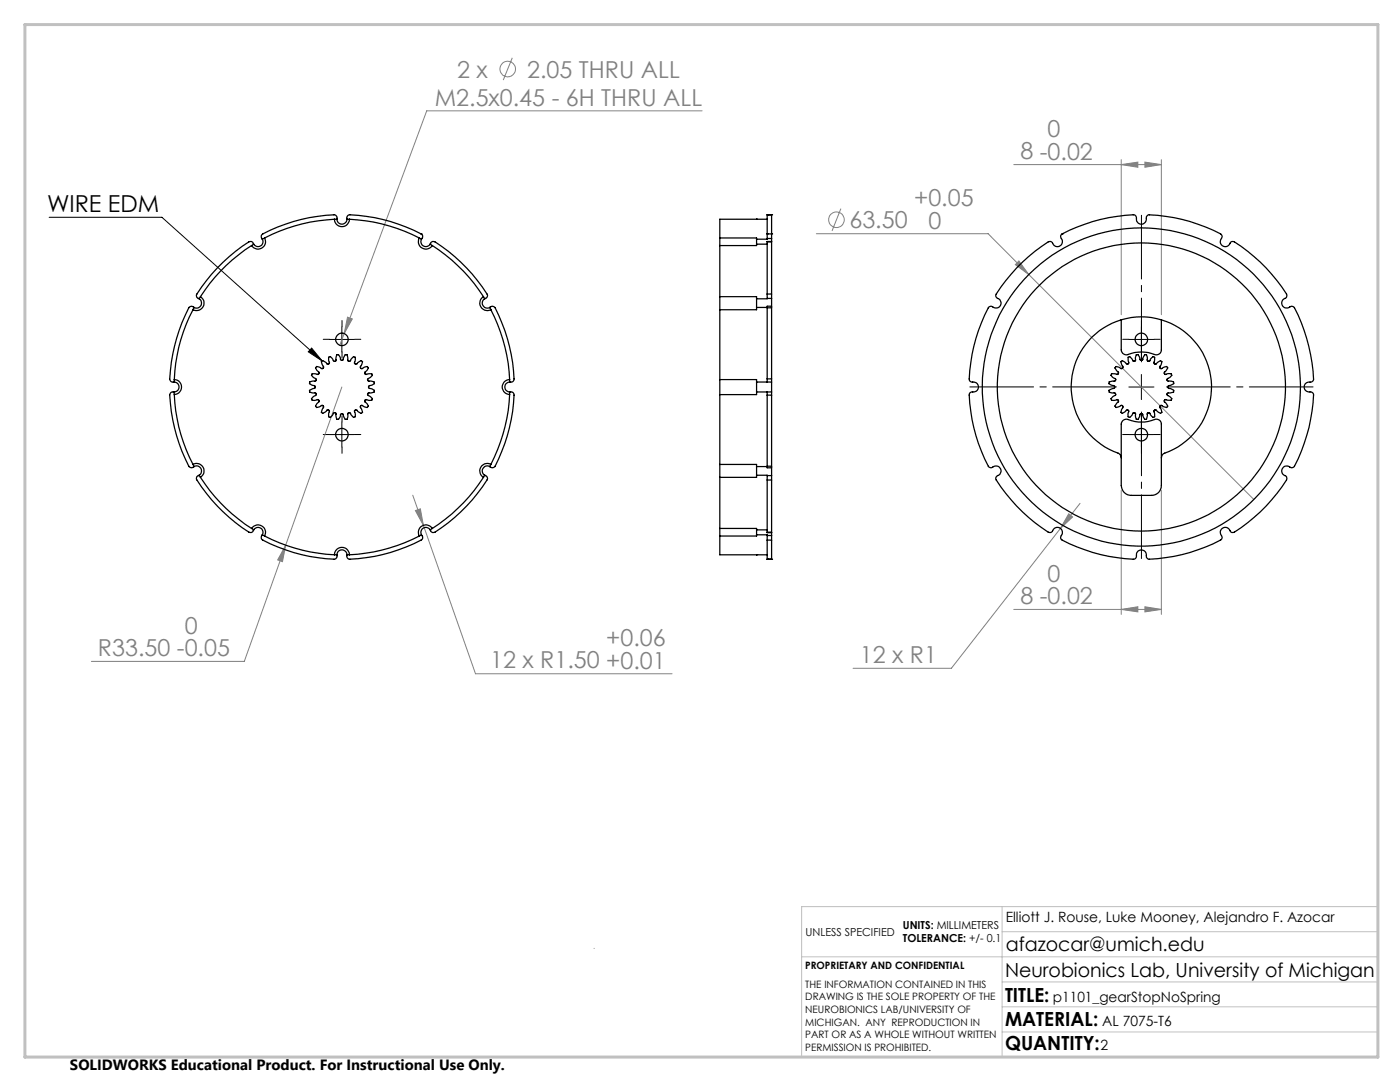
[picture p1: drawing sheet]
<svg xmlns="http://www.w3.org/2000/svg" width="279mm" height="216mm" viewBox="0 0 279 216" stroke-linecap="round" stroke-linejoin="round" font-family="sans-serif">
<g fill="none" stroke="#808080" stroke-width=".2">
<path d="M102.2 11.5l-1.8 4.5M140.1 22.1h-54.9l-16.5 44.5M202.3 32.8h29.5M223.8 32.8l3.3-.5v1.1zM223.8 31.9v30.9M228.5 32.3l3.3 .5-3.3 .6zM231.8 31.9v30.9M162.9 46.6h34.3l8.1 8.2M167.8 41.6l-1.7 4.5M203.3 52.1l2 2.7-2.7-2zM205.3 54.8l44.9 44.9M68.2 77.2l-19.4 54.8h-30.6"/>
<path d="M68.7 66.6l-.9 2.3M69.4 63.3l.9 .3-1.6 3zM82.4 98.8l12.5 35.6h39.2M223.8 97.9v24.7M231.8 97.9v24.7M57 108.8l-.6 3.3-1-.4zM82.9 101.9l1-.4 .6 3.3zM211.6 105.4l-21.7 28h-19.6M213.3 102.5l.8 .7-2.5 2.2zM215.5 100.4l-3.9 5M202.3 121.6h29.5M223.8 121.6l3.3-.5v1z"/>
<path d="M228.5 121.1l3.3 .5-3.3 .5z"/>
<circle cx="101.3" cy="13.8" r="1.56"/>
<circle cx="166.9" cy="43.8" r="1.55"/>
</g>
<path d="M9.8 43.4h22.5l32 28.6M62.2 69.5l2.1 2.5-2.8-1.8zM65.8 67.7h4.9M68.2 65.2v5M225.3 67.7h5M225.3 77.2h5M227.8 65.2v5M227.8 74.7v5M65.8 86.7h4.9M68.2 84.2v5M225.3 86.7h5M227.8 84.2v5" fill="none" stroke="#000" stroke-width=".2"/>
<g fill="none" stroke="#000" stroke-width=".2" stroke-dasharray="15.2 1.3 1.3 1.3">
<path d="M65.8 67.7h-1.3M68.3 65.2v-1.2M68.3 70.2v1.3M70.8 67.7h1.2M225.3 67.7h-1.2M227.8 65.2v-1.2M227.8 70.2v1.3M230.3 67.7h1.3M65.8 86.7h-1.3M68.3 84.2v-1.2M68.3 89.2v1.3M70.8 86.7h1.2"/>
<path d="M225.3 86.7h-1.2M227.8 84.2v-1.2M227.8 89.2v1.3M230.3 86.7h1.3"/>
</g>
<path d="M222.8 77.2h-29.2M227.8 72.2v-29.2M232.8 77.2h29.3M227.8 82.2v29.3" fill="none" stroke="#000" stroke-width=".2" stroke-dasharray="15.2 1.3 1.3 1.3" stroke-dashoffset="2.5"/>
<path d="M118.6 189.2v.1M160 190.9h115M200 185.9h75M200 180.9v30M200 195.9h75M275 180.9h-115v30M200 205.9h75M200 200.9h75" fill="none" stroke="#c0c0c0" stroke-width=".2"/>
<path d="M5 4.9h270v206h-270z" fill="none" stroke="#c0c0c0" stroke-width=".6"/>
<path d="M62.2 69.5l2.1 2.5-2.8-1.8z" fill="#000"/>
<g fill="#808080">
<path d="M69.4 63.3l-.7 3.3 1.6-3zM57 108.8l-1.6 2.9 1 .4zM82.9 101.9l1.6 2.9-.6-3.3zM213.3 102.5l-1.7 2.9 2.5-2.2zM203.3 52.1l-.7 .7 2.7 2z"/>
<path d="M223.8 121.6l3.3-.5v1zM228.5 121.1l3.3 .5-3.3 .5z"/>
<path d="M223.8 32.8l3.3-.5v1.1zM228.5 32.3l3.3 .5-3.3 .6z"/>
</g>
<g fill="none" stroke="#000" stroke-width=".25">
<path d="M39.8 59.6a1 1 0 0 1 .3 1.4 1 1 0 0 1-1.4 .3M40 59.2a1.5 1.5 0 0 1 .5 2 1.5 1.5 0 0 1-2 .6M40 59.2l-.2 .4M50.2 49a33.6 33.6 0 0 0-10.2 10.2M50.6 48.7l-.4 .3M50.6 48.7v-.1a.63 .63 0 0 0-.9-.3 31.3 31.3 0 0 0-10.5 10.7l.1 .3 .5 .3M52.4 47.7a1 1 0 0 1-.4 1.4 1 1 0 0 1-1.4-.4M52.8 47.5a1.51 1.51 0 0 1-.6 2 1.51 1.51 0 0 1-2-.5M52.8 47.5l-.4 .2M66.7 43.7a33.8 33.8 0 0 0-13.9 3.8M66.7 43.7a1.5 1.5 0 0 0 1.5 1.5 1.5 1.5 0 0 0 1.5-1.5M66.7 43.7h.5"/>
<path d="M67.2 43.7a1.01 1.01 0 0 0 1 1 1.01 1.01 0 0 0 1.1-1M67.2 43.7v-.1a.59 .59 0 0 0-.6-.7 32.4 32.4 0 0 0-14.4 3.9l-.1 .5 .3 .4M69.3 43.7h.4M69.3 43.7v-.1a.58 .58 0 0 1 .5-.7 33.7 33.7 0 0 1 14.2 3.8M69.7 43.7a33.8 33.8 0 0 1 14 3.8M83.7 47.5a1.51 1.51 0 0 0 .6 2 1.51 1.51 0 0 0 2-.5M83.7 47.5l.4 .2M84 46.7a.63 .63 0 0 1 .1 1M84 46.7h.1M84.1 47.7a1.01 1.01 0 0 0 .4 1.4 1.01 1.01 0 0 0 1.4-.4M85.9 48.7l.4 .3M85.9 48.7v-.1a.63 .63 0 0 1 .9-.3 31.3 31.3 0 0 1 10.5 10.7l-.2 .4-.4 .2"/>
<path d="M86.3 49a34.7 34.7 0 0 1 10.2 10.2M96.5 59.2a1.5 1.5 0 0 0-.5 2 1.5 1.5 0 0 0 2 .6M96.5 59.2l.2 .4M96.7 59.6a1 1 0 0 0-.3 1.4 1 1 0 0 0 1.4 .3M143.7 59.2v2.6M143.7 59.2h7.3v.4M143.7 49v10.2M143.7 47.5v1.5M143.7 47.5h7.3v.2M151 59.6v1.7M151 48.7v.3h-7.3M151 47.7v1"/>
<path d="M151 43.7h.1M151 48.7h2.1M153.1 59.5l-2.1 .1M153.1 58.7v.8M153.1 48.3v10.4M153.1 47.6v.1h-2.1M153.1 46.7v.9M153.1 43.7h-9.4v3.8M153.1 42.9v3.8M153.1 46.7h.1M153.1 42.9h.1M153.1 42.9h.9"/>
<path d="M153.1 59.5h.9M153.1 58.7h.9M153.1 48.3h.9M153.1 47.6h.9M153.1 46.7h.9M154 59.5v1.6M154 58.7v.8M154 48.3v10.4M154 48.2l-.9 .1M154 48.2v.1M154 47.6v.6M154 46.7v.9"/>
<path d="M154 46.7h.1M154 42.9v3.8M154 42.9h.1M204 52.3a25.7 25.7 0 0 1 5.4-4.1l.5 .1a1.07 1.07 0 0 0 1.6 .8 1.07 1.07 0 0 0 .2-1.8l.1-.5a31.7 31.7 0 0 1 14.6-3.9 1.12 1.12 0 0 1 .4 1.2 1.05 1.05 0 0 0 1.4 .5 1.05 1.05 0 0 0 .6-1.3l.3-.4a31.6 31.6 0 0 1 14.7 3.9l.1 .5a1.06 1.06 0 0 0 .1 1.8 1.06 1.06 0 0 0 1.6-.8l.5-.1a31.3 31.3 0 0 1 10.7 10.7l-.1 .5a1.06 1.06 0 0 0-.8 1.6 1.06 1.06 0 0 0 1.8 .1l.5 .1a32.6 32.6 0 0 1 3.9 14.7l-.4 .3a1.06 1.06 0 0 0-1.4 1 1.06 1.06 0 0 0 1.4 1l.4 .4a31.6 31.6 0 0 1-3.9 14.6l-.5 .1a1.06 1.06 0 0 0-1.7 .2 1.06 1.06 0 0 0 .7 1.5l.1 .5a31.3 31.3 0 0 1-10.7 10.8l-.5-.2a1.06 1.06 0 0 0-1.6-.7 1.06 1.06 0 0 0-.1 1.7l-.1 .5a32 32 0 0 1-14.7 3.9l-.3-.3a1.07 1.07 0 0 0-1-1.5 1.07 1.07 0 0 0-1 1.5l-.4 .3a32.3 32.3 0 0 1-14.6-3.9 1.19 1.19 0 0 1 .2-1.2 1.05 1.05 0 0 0-.9-1.2 1.05 1.05 0 0 0-1.2 .9l-.5 .2a31.1 31.1 0 0 1-10.7-10.9l.1-.3a1.39 1.39 0 0 0 .9-1.5 1.25 1.25 0 0 0-1.9-.3l-.5-.2a32.5 32.5 0 0 1-3.8-14.5l.4-.4a1.05 1.05 0 0 0 1.4-1 1.05 1.05 0 0 0-1.4-1l-.4-.3a32.1 32.1 0 0 1 3.9-14.7 1.08 1.08 0 0 1 1.2 .3 1.03 1.03 0 0 0 1.2-.9 1.03 1.03 0 0 0-.9-1.2l-.2-.4 .1-.3a35.2 35.2 0 0 1 5.2-6.4zM212 46.7h.1M34.7 76.2a.99 .99 0 0 1 1 1 .99 .99 0 0 1-1 1M34.7 78.2l.1 .5M34.7 78.2h-.1a.64 .64 0 0 0-.7 .6 33.3 33.3 0 0 0 4 14.4 .67 .67 0 0 0 .8-.1M34.8 78.7a32.4 32.4 0 0 0 3.7 14M34.8 75.7a1.5 1.5 0 0 1 1.4 1.5 1.5 1.5 0 0 1-1.4 1.5M34.8 75.7l-.1 .5M38.5 61.8a32.3 32.3 0 0 0-3.7 13.9"/>
<path d="M38.7 61.3l-.2 .5M38.7 61.3h-.1a.56 .56 0 0 0-.9 .1 33.3 33.3 0 0 0-3.8 14.5 .61 .61 0 0 0 .8 .3M64.2 72.1l.2-.1 .7 .4 .2 .3 .3-.1 .2-.2-.2-1.1 .3-.1 .4 .3 .3 .5h.4l.1-.7 .1-.5h.1h.3l.2 .4 .2 .6 .4 .1 .5-1.1h.2h.2l.2 1.2h.4l.1-.3 .6-.5 .3 .1-.2 1 .2 .3 .3 .1 .8-.7 .3 .1-.1 .6-.3 .5a.31 .31 0 0 0 .1 .3 .31 .31 0 0 0 .4 0l.9-.4 .2 .3-.2 .5-.5 .4 .1 .3h1.3l.1 .3-.9 .7v.3l.1 .2 1.1 .1 .1 .4-1.1 .4v.4l.7 .2 .4 .4-.1 .2-1.1 .2-.1 .2v.2l.9 .8-.1 .3-1.2-.2-.2 .3 .5 .6 .2 .4-.1 .2-.1 .1-.5-.1-.5-.3a.29 .29 0 0 0-.3 .1 .29 .29 0 0 0 0 .4l.4 .9-.4 .2-.8-.7h-.3l-.2 .3 .2 1-.3 .2-.7-.9-.2-.1-.3 .2-.1 1.1-.4 .1-.4-1-.4-.1-.3 .7-.2 .4h-.3l-.1-.1-.1-.5v-.6l-.2-.1h-.3l-.7 .9-.3-.2 .2-1-.2-.3h-.3l-.4 .4-.5 .3-.2-.1-.1-.1 .2-.5 .3-.6-.2-.3-1.3 .4-.1-.3 .7-.8v-.3l-.2-.2-1.2 .2-.1-.3 .3-.4 .6-.3v-.3l-.1-.2-1.2-.2v-.2v-.1l.4-.3 .7-.1v-.5l-.7-.2-.4-.2v-.2v-.2l1.2-.1 .1-.2v-.3l-.6-.3-.3-.4 .1-.3 1.3 .1 .1-.3-.7-1 .1-.2h.6l.6 .4 .3-.3-.3-.6zM97.8 61.3l.2 .5M97.8 61.3h.1a.6 .6 0 0 1 .9 .1 33.3 33.3 0 0 1 3.8 14.5 .61 .61 0 0 1-.8 .3h-.1M98 61.8a33.7 33.7 0 0 1 3.7 13.9M101.7 75.7a1.5 1.5 0 0 0-1.5 1.5 1.5 1.5 0 0 0 1.5 1.5M101.7 78.7a33.8 33.8 0 0 1-3.7 14M101.7 75.7v.5M101.7 76.2a.99 .99 0 0 0-.9 1 .99 .99 0 0 0 .9 1M101.7 78.2v.5M101.7 78.2h.1a.6 .6 0 0 1 .8 .6 32.7 32.7 0 0 1-4 14.4l-.4 .1-.4-.2"/>
<path d="M143.7 78.7v14M143.7 75.7h7.3v.5M143.7 61.8v13.9M143.7 75.7v3M151 76.2v2M151 78.2v.5h-7.3M151 61.3v.5h-7.3M151 76.2h3M151 78.2h3M151 61.3h2.1M153.1 75.6v.6M153.1 78.2v.6"/>
<path d="M153.1 78.8v14.2M153.1 61.4v14.2M153.1 75.6h.9M153.1 78.8h.9M153.1 61.4h.9M154 75.6v.6M154 78.2v.6M154 78.8v14.2M154 61.4v14.2M154 76.2v2M154 61.1h-.9v.3M154 61.1v.3"/>
<path d="M222.7 73.1l1.1 .5 .2-.1 .1-.3-.4-1 .3-.2 .9 .7 .2-.1 .2-.1-.2-1.2 .3-.1 .8 .9 .4-.1v-.6l.2-.6h.1h.2l.3 .4 .2 .7h.4l.5-1.1h.3l.2 .7-.1 .4 .3 .2 .3-.1 .2-.5 .5-.3 .2 .1-.1 1.1 .1 .2 .3 .1 .9-.7 .3 .2-.2 .5-.3 .5 .2 .4 .8-.4h.5l.1 .2-.7 .9 .1 .3 .3 .1 .3-.1h.7l.2 .3-.4 .4-.6 .3v.3l.1 .2 1.2 .1v.2v.2l-1.1 .4 .1 .5h.4l.6 .4v.3l-1.2 .2-.1 .2v.3l1 .7-.1 .2-1.3-.1-.2 .3 .7 1.1-.2 .2-1.2-.4-.2 .3 .5 1.1-.3 .2-.9-.7h-.3l-.1 .3 .1 1-.2 .2-.6-.5-.2-.5-.4 .2v.6l-.2 .5-.1 .1h-.2l-.3-.4-.2-.7h-.5l-.4 1.1-.3-.1-.2-1.1-.3-.2-.2 .1-.2 .5-.4 .4h-.2l-.2-.2v-.4l.2-.7-.4-.2-1 .7-.2-.2 .4-1.2-.3-.2-1.1 .4-.2-.3 .7-.9a.28 .28 0 0 0-.4-.3l-.5 .1-.5-.1-.1-.2 .9-.8v-.2l-.1-.2-1.1-.2-.1-.3 1.2-.5-.1-.4-1.1-.4 .1-.4 1.1-.1 .1-.2v-.3l-.6-.4-.3-.3 .2-.3h1.2l.1-.3-.7-.9zM223.8 63.8v6a1.02 1.02 0 0 0 1.3 .9 8.4 8.4 0 0 1 5.8 .1l.6-.3 .3-.7v-6M223.8 63.8a13.7 13.7 0 0 1 8 0M223.8 63.8a14 14 0 0 0-10 13.2 14 14 0 0 0 9.6 13.6l.3 .5 .1 .3M231.8 63.8a14 14 0 0 1 10 13.2 14 14 0 0 1-9.6 13.6l-.3 .3-.1 .5M38.5 92.7a1.49 1.49 0 0 1 2 .5 1.49 1.49 0 0 1-.5 2.1M38.5 92.7l.2 .4M38.7 93.1a1 1 0 0 1 1.4 .4 1 1 0 0 1-.3 1.3M39.8 94.8l.2 .5M39.8 94.8l-.1 .1a.54 .54 0 0 0-.4 .9 32.7 32.7 0 0 0 10.6 10.5 .57 .57 0 0 0 .7-.5v-.1M40 95.3a33.6 33.6 0 0 0 10.2 10.1M96.5 95.3a33.6 33.6 0 0 1-10.2 10.1"/>
<path d="M96.7 94.8l-.2 .5M96.7 94.8l.1 .1a.58 .58 0 0 1 .4 .9 32.7 32.7 0 0 1-10.6 10.5 .62 .62 0 0 1-.7-.5v-.1M97.8 93.1a1 1 0 0 0-1.4 .4 1 1 0 0 0 .3 1.3M98 92.7a1.49 1.49 0 0 0-2 .5 1.49 1.49 0 0 0 .5 2.1M98 92.7l-.2 .4M143.7 92.7h7.3v.4M143.7 92.7v2.6M143.7 95.3v10.1M151 94.8l2.1 .1M151 93.1v1.7M151 94.8v.5h-7.3M151 93.1h2.1"/>
<path d="M153.1 93v.3h.9M153.1 94.9v.9M153.1 95.8v10.4M153.1 93h.9M153.1 94.9h.9M153.1 95.8h.9M154 93v.3M154 93.3v1.6M154 94.9v.9M154 95.8v10.4M224 84l.4-.3a1.52 1.52 0 0 1 1.4 .2 7 7 0 0 0 4.8-.3l.5 .1 .4 .3 .3 .6v12.3a1.93 1.93 0 0 1-2 1.9h-4a1.99 1.99 0 0 1-2-1.9v-12.3zM50.2 105.4a1.51 1.51 0 0 1 2-.5 1.51 1.51 0 0 1 .6 2.1"/>
<path d="M50.2 105.4l.4 .3M50.6 105.7a1 1 0 0 1 1.4-.3 1 1 0 0 1 .4 1.3M52.4 106.7l.4 .3M52.4 106.7l-.1 .2a.6 .6 0 0 0 .2 .9 32.8 32.8 0 0 0 14.4 3.7 .68 .68 0 0 0 .3-.8M52.8 107a34.1 34.1 0 0 0 13.9 3.7M66.7 110.7a1.5 1.5 0 0 1 1.5-1.5 1.5 1.5 0 0 1 1.5 1.5M66.7 110.7h.5M67.2 110.7a1.01 1.01 0 0 1 1-1 1.01 1.01 0 0 1 1.1 1M69.3 110.7h.4M83.7 107a34.1 34.1 0 0 1-14 3.7M84.1 106.7l-.4 .3M84.1 106.7l.1 .1a.63 .63 0 0 1-.2 1 32.7 32.7 0 0 1-14.4 3.7l-.3-.2v-.6"/>
<path d="M85.9 105.7a1.01 1.01 0 0 0-1.4-.3 1.01 1.01 0 0 0-.4 1.3M86.3 105.4a1.51 1.51 0 0 0-2-.5 1.51 1.51 0 0 0-.6 2.1M86.3 105.4l-.4 .3M143.7 105.4h7.3v.3M143.7 105.4v1.6M143.7 107v3.7h9.4M151 106.7h2.1v.2M151 105.7v1M151 110.7h.1M151 106.7v.3h-7.3M151 105.7h2.1M153.1 106.2v.1h.9"/>
<path d="M153.1 106.9v.9M153.1 107.8v3.8M153.1 111.6h.1M153.1 111.6h.9M153.1 106.2h.9M153.1 106.9h.9M153.1 107.8h.9M154 106.2v.1M154 106.3v.6M154 106.9v.9M154 107.8v3.8M154 111.6h.1"/>
<circle cx="68.2" cy="67.7" r="1.24"/>
<circle cx="227.8" cy="77.2" r="31.7"/>
<circle cx="227.8" cy="67.7" r="1.25"/>
<circle cx="227.8" cy="77.2" r="28.7"/>
<circle cx="68.2" cy="86.7" r="1.24"/>
<circle cx="227.8" cy="86.7" r="1.25"/>
</g>
<g font-size="4.7" fill="#808080">
<text x="91.2" y="15.5">2 x</text>
<text x="105.2" y="15.5">2.05 THRU ALL</text>
<text x="86.8" y="21.1">M2.5x0.45 - 6H THRU ALL</text>
<text x="209.1" y="27.3">0</text>
<text x="203.6" y="31.8">8 -0.02</text>
<text x="182.4" y="41.1">+0.05</text>
<text x="169.5" y="45.5">63.50</text>
<text x="185.3" y="45.6">0</text>
<text x="209.1" y="116">0</text>
<text x="203.6" y="120.5">8 -0.02</text>
<text x="19.5" y="130.9">R33.50 -0.05</text>
<text x="36.9" y="126.4">0</text>
<text x="121" y="128.9">+0.06</text>
<text x="97.8" y="133.4">12 x R1.50 +0.01</text>
<text x="171.6" y="132.3">12 x R1</text>
</g>
<text font-size="4.7" x="9.4" y="42.3">WIRE EDM</text>
<g font-size="3.9">
<text x="200.7" y="189.8">afazocar@umich.edu</text>
<text x="200.6" y="194.9">Neurobionics Lab, University of Michigan</text>
<text x="200.6" y="199.8">TITLE:</text>
<text x="200.6" y="209.5">QUANTITY:</text>
<text x="200.6" y="204.6">MATERIAL:</text>
</g>
<text font-size="3" x="14" y="213.5">SOLIDWORKS Educational Product. For Instructional Use Only.</text>
<g font-size="2.8">
<text x="200.7" y="183.9">Elliott J. Rouse, Luke Mooney, Alejandro F. Azocar</text>
<text x="210.1" y="199.8">p1101_gearStopNoSpring</text>
<text x="219.7" y="209.5">2</text>
<text x="220" y="204.6">AL 7075-T6</text>
</g>
<g font-size="2.2">
<text x="180.2" y="185.3">UNITS: MILLIMETERS</text>
<text x="160.8" y="186.8">UNLESS SPECIFIED</text>
<text x="180.2" y="188">TOLERANCE: +/- 0.1</text>
</g>
<g font-size="2">
<text x="160.7" y="193.4">PROPRIETARY AND CONFIDENTIAL</text>
<text x="160.7" y="197.1">THE INFORMATION CONTAINED IN THIS</text>
<text x="160.7" y="199.6">DRAWING IS THE SOLE PROPERTY OF THE</text>
<text x="160.7" y="202.1">NEUROBIONICS LAB/UNIVERSITY OF</text>
<text x="160.7" y="204.6">MICHIGAN. ANY REPRODUCTION IN</text>
<text x="160.7" y="207.2">PART OR AS A WHOLE WITHOUT WRITTEN</text>
<text x="160.7" y="209.7">PERMISSION IS PROHIBITED.</text>
</g>
</svg>
